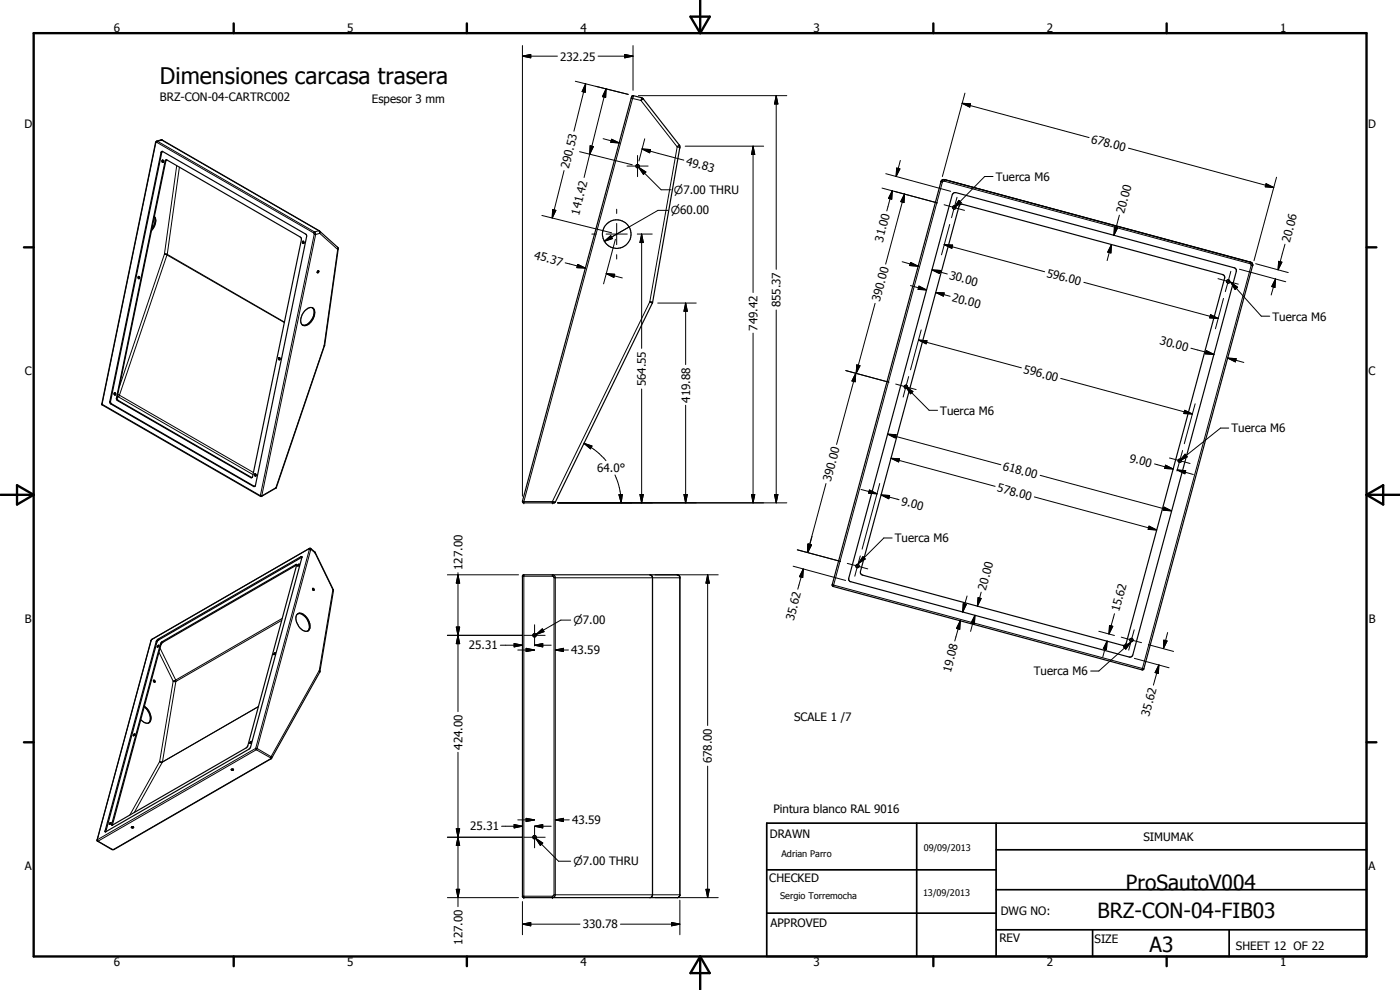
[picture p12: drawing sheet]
<svg xmlns="http://www.w3.org/2000/svg" width="420mm" height="297mm" viewBox="0 0 420 297" stroke-linecap="round" stroke-linejoin="round" font-family="sans-serif">
<g fill="none" stroke="#000" stroke-width=".3">
<path d="M156.8 16.8l2.5-.5v1.1zM156.8 13.7v135.2M156.8 16.8h10.5M179.5 16.8h10.5M187.5 16.3l2.5 .5-2.5 .6zM190 13.7v13.4M172.7 24.4l15.8 3.9M175.8 25.1l-.1 2.6-1-.2zM175.8 25.1l-3.6 14.3M181.9 26.7l-.1 2.5-1-.2zM181.9 26.7l-4.9 19.6M189.4 29.5h.5"/>
<path d="M189.9 29.5l2.5 .6M189.9 29.5l-32.7 121M190.1 28.7l-.2 .8M191.6 28.7h44.5M192.4 30.1l10.8 14M192.6 29.3l-.2 .8M193 29.6h.1M193 29.6l-.6 .5M232.9 28.7l.6 2.5h-1.1zM232.9 28.7v52.1M288.7 31l2.6 .2-.3 .9zM288.7 31l38.1 10.3"/>
<path d="M289.6 27.9l-6.8 25.1M46.7 42.8h.1M46.8 42.8l-16.2 78.5M47 42.3l.3 .1M47.1 42.7l-.3 .1M47.1 42.7l47 27.2M47.3 42.4l-.2 .3M47.3 42.4l47.1 27.2M48.3 42h.2M48.5 45.7l-.2 .1M48.5 42h.2M48.5 42l47.2 27.2"/>
<path d="M48.5 42l-1.2 .4M49.8 48.3h-.2M53 49.7l-3.7 26.5M53.8 50.2l-3.6 26.1M169.3 51.2l-3.6 14.2M173.9 45.5l15.9 3.9M177 46.3l-1.7 7M177.1 43.7l1 .3-1.1 2.3zM181 41.6l4.8 1.3M183.5 41.8l2.3 1.1-2.5-.2zM188.2 49.8h6.3M191.3 46.7v6.3"/>
<path d="M191.7 50.2l2.1 1.4-.7 .7zM191.7 50.2l6.7 6.7h3M192.7 44.7l2.5 .2-.2 .9zM192.7 44.7l12.5 3.3M193.5 41.7l-1.7 6.6M203.2 44.1l.8 .1M203.2 44.1l-8.2 46.5M203.9 43.5l-.7 .6M204 44.2h.1M205.6 43.9h23.6M226 43.9l.5 2.5h-1zM226 43.9v43.9"/>
<path d="M264.7 56.4l16.6 4.5-12.9-3.5M265.8 52.1l19.5 5.3M267.8 57.2l-.2 2.6-1-.3zM267.8 57.2l-1.7 6.1M269.1 50.4l1 .3-1.2 2.3zM270.2 48.1l-1.3 4.9M271.5 58.2l-.2 2.6-1-.3zM271.5 58.2l-5.7 21M282.8 54.7l-32.6 120.9M283 53.9h.5M283 53.9l-.6 .6 .4 .2M283 53.9l-.6 .6"/>
<path d="M283.4 54.4l.1-.5 91.8 24.8M283.4 54.4l-.6 .3M283.4 54.4l91.8 24.7M283.5 53.9h.1M283.5 53.9l91.8 24.8M287.2 59.2l-.8 3.1M298 53h-2.5l-9 9.1M338.7 44.4l43.6 11.9M380 55.1l2.3 1.2-2.6-.3zM383.1 53.2l-6.8 25M49.3 76.2l.9 .1M49.3 76.2l.8 .3"/>
<path d="M49.3 76.2l-13.5 39.8M50.1 76.5l35.2 20.3M50.1 76.5l-14.3 42.1M50.2 76.3l-.1 .2M50.2 76.3l35.2 20.3M94.1 69.9l.2 .4M94.3 70.3l.4 .1M94.3 70.3l-16.2 78.4M94.4 69.6l.3 .8M94.4 69.6l-.3 .3M94.7 70.4l-16.1 78.4M95.7 69.2l.1 .1"/>
<path d="M95.7 69.2l.3 .8M95.7 69.2l-1.3 .4M95.9 69.3l.2 .3-.1 .4M96 70l-1.3 .4M96 70l5.3 4.8M101.3 74.2v.6M101.3 74.8l-4 29M101.4 74.8h-.1M101.5 74.7h.1M162.6 64.6l20.9 5.2M165.9 62.9l.9 .2-1.1 2.3zM169.6 78.9l6.1 1.5"/>
<path d="M173.4 79.3l2.3 1.1-2.6-.1zM177.6 70.2h1.3M181.4 72.4l1.9-1.7 .5 .9zM181.9 70.2h6.3M184.7 71.8l-3.6 13.4M185.1 62.8v1.3M185.1 67.1v6.3M185.1 76.4v1.3M191.3 70.2h4.4M192.6 70.2l.5 2.6h-1zM192.6 70.2v34.3M200.5 63.1h-3l-16.1 9.3"/>
<path d="M270.8 78.5l4.8 1.4M273.3 78.7l2.3 1.2-2.6-.2zM283.3 61.4l3.1 .9M283.4 73.4l2.5 .1-.2 1zM283.4 73.4l30.1 8.1M285 67.4l-2.4 9.1M286.4 62.3l-.8 3M286.4 62.3l3.1 .8M286.5 62l1.3-1.9 .7 .7-2 1.4M287.8 60.1l.7 .7-2.1 1.5zM333.6 73.4l-.2 2.5-1-.3zM333.6 73.4l-1.3 4.8"/>
<path d="M334.5 68.1l.9 .2-1.1 2.3zM335.9 64.6l-1.6 6M375.2 79.1l.3 .6M375.3 78.7h.1M375.3 78.7l.6 .6v.5l-.4-.1M375.3 78.7l-.1 .4M375.3 78.7l.5 .3 .2 .7M375.5 79.7l-32.7 120.9M376.8 79.1l9.8 2.7M383.7 78.4l1 .3-1.1 2.2zM385.6 73.3l-2 7.6M181.9 82.1l2.6 .2-.3 .9z"/>
<path d="M181.9 82.1l4.9 1.3M195 90.6l.9 .1M195 90.6l.7 .3M195 90.6l-29.2 59.9M195.7 90.9h.1M197.4 90.9h11.5M205.8 90.9l.5 2.5h-1zM205.8 90.9v18.5M226 99.9v51M232.9 93v57.9M262.6 91l-5.6 21M273.3 85.7l4.8 1.3"/>
<path d="M275.8 85.9l2.3 1.1-2.6-.2zM276.5 99l-3.2 12M279.7 81l2.6 .2-.3 .9zM279.7 81l4.6 1.2M280.8 87.8l2.6 .1-.3 1zM280.8 87.8l4.3 1.1M325.3 84.7l40.3 10.8M363.3 94.4l2.3 1.1-2.6-.1zM365.5 83.6l3.1 .9M367.2 89.5l-2.4 9.1M368.6 84.5l-.9 3M368.6 84.5l3 .8"/>
<path d="M369.3 84.7l2.1 1.5-.7 .7zM369.4 81.4l-.8 3.1M369.6 84.8l1.8 1.4-.7 .7-1.3-2.1 9.1 10.1h2.6M372 80.8l13.9 3.7M382.8 83.7l-.2 2.5-.9-.2zM382.8 83.7l-1.3 4.8M35.1 119.3l-.1 .1M35.3 118.9l.2 .1M35.3 118.4l.5 .2M35.5 119l40.4 23.4M35.5 119l-.3 .3M35.8 118.6l-.3 .4"/>
<path d="M35.8 118.6l40.3 23.2M97.3 103.8l-14.5 42.5M97.4 103.7l-.1 .1M97.4 103.7h.1M97.4 103.6v.1M192.6 116.7v34.2M253.8 111.2l13 3.5M256.8 112l-.1 2.6-1-.3zM256.8 112l-5.7 21.3M257.1 109.5l1 .2-1.1 2.3zM268.8 115.2l3.1 .9M271.9 116.1l2.1 1.4-.7 .7z"/>
<path d="M271.9 116.1l-.9 3M271.9 116.1l3 .8M271.9 116.2l1.4 2 .7-.7-1.9-1.3M272 116.2l6.8 6.9h2.6M272.7 113l-.8 3.1M275.7 102l2.5 .2-.3 1zM275.7 102l30.8 8.4M318.3 113.5l39.5 10.7M357.4 104.5l6.9 1.8M362 105.2l2.3 1.1-2.5-.1zM368.5 107.4l2.5 .2-.3 1zM368.5 107.4l4.8 1.4"/>
<path d="M30.6 121.2v.1M30.6 121.3l47.5 27.4M30.6 121.3l.1 .2M33.2 120.4h-.2M33.5 121.2h-.2M35.5 120.1l-.2 .1M175.2 133l2.5 .8-.5 .9zM175.2 133l3.8 2.4 2.9 2.8M205.8 121.6v29.3M266.4 130.3l2.5 .1-.2 1zM266.4 130.3l34 9.1M267.4 137.5l2.5 .2-.2 .9z"/>
<path d="M267.4 137.5l31.3 8.4M346.5 139.2l5.6 1.5M349.8 139.6l2.3 1.1-2.6-.2zM351 137.4l6.2 1.7M354.2 138l1.5-1.7 .6 .8-2.1 1.1M354.9 135.2l-1.7 6.1M355.5 123.1l2.3 1.1-2.5-.1zM355.7 136.3l.6 .8-2.2 1.1zM358.7 121.2l-3.3 11.9M368.8 128.4h-2.5l-12.1 9.7M75.5 143.3h-.2M76.3 145.9l-.2 .1"/>
<path d="M78.1 148.7l.1 .2M78.1 148.7l.5 .1M78.6 148.8l-.1 .1M82.8 146.3v.1M82.8 146.4v.1M82.8 146.3l-4.2 2.5M83 146.2l-.2 .1M156.8 150.4l.4 .1M157.2 150.9h.1M157.2 150.5h8.6M157.2 150.5v.4M165.8 150.9h.1"/>
<path d="M165.8 150.5l.8 .2M165.8 150.5v.4M166.6 150.7h.1M167.4 150.9h68.7M184.6 142.5l1.3 3.8 .5 4.6M185.7 148.4h1.1l-.4 2.5zM192.1 148.4h1l-.5 2.5zM205.3 148.4h1l-.5 2.5zM225.5 148.4h1l-.5 2.5zM232.4 148.4h1.1l-.6 2.5zM247.9 145.1l-5.5 20.7M258.4 146.9l4.8 1.3"/>
<path d="M260.9 147l2.3 1.2-2.5-.2zM264 145.1l-5.3 19.7M264.4 148.5l2.6 .2-.3 .9zM264.4 148.5l5.4 1.4M310.4 149.1l36.7 9.9M312.2 142.6l39.4 10.7M344.8 157.9l2.3 1.1-2.5-.2zM349.3 152.1l2.3 1.2-2.5-.2zM353.3 141l2.5 .2-.2 1zM353.3 141l4.8 1.4M88.7 169.4l.2 .2M90.3 167l.2 .3"/>
<path d="M92.7 164.6h.1M92.7 164.6l.2 .2M92.7 164.6l-47.1 27.3M92.8 164.6h-.1M92.9 164.8h.4M92.9 164.8l-16.2 59.7M93.3 164.6v.2M93.3 164.8l1.2 1.1M93.3 164.8l-16.1 59.8M94.5 165.7v.2M94.5 165.9h.1M94.5 165.9l5.4 11"/>
<path d="M94.6 165.9h.1M99.9 176.9h.1M99.9 176.9l.2 .3M99.9 176.9l-4.1 24.2M134.3 172.5h21.3M137.4 172.5l.6 2.5h-1.1zM137.4 171.8v41.7M156.8 172.9h.1M156.8 172.9h9M157.2 172.5v96.8M165.8 172.9v-.4l.4 .1 .5 .8v95.1l-.3 .6-.6 .2M165.8 172.9l.5 .5"/>
<path d="M166.3 173.4h37.7M166.3 173.4v95.1M195 172.5l.4 .1M195.4 172.6l.5 .8v95.1l-.5 .7M195.4 172.6l.4 .8v95.1l-.4 .7M196.6 172.5h18.9M203.2 172.5l.8 .6v95.6l-.6 .6M204 173.4h.1M212.4 172.5l.5 2.5h-1zM212.4 172.5v45.2M238 169.9l15.8 4.3M239.3 165l13 3.4-13-3.4"/>
<path d="M241.1 170.7l-.2 2.6-1-.3zM241.1 170.7l-1.7 6.1M242.5 163.2l.9 .3-1.1 2.3zM242.6 163.2l.9 .3-1.1 2.3zM243.7 161l-1.4 4.8M249.8 175.4h.1M249.8 175.4l.4 .2M250.2 175.6l92.6 25M250.2 175.6l-.1 .4M254.3 169l3 .8M257.3 169.8l-.8 3.1M257.3 169.8l3.1 .9"/>
<path d="M257.7 168.9l1.3-1.9 .7 .7-2 1.3M258.2 166.8l-.9 3M259 167l.7 .7-2.2 1.4zM267.7 161.4h-2.5l-7.5 7.6M290.2 178.8l-1.3 4.8M293.5 179.3l1 .3-1.2 2.3zM294.5 177.7l-1.2 4.2M45.4 192.2l-.1 .1M45.4 192.2l-16.2 59.8M45.6 191.9l-.2 .3M45.7 191.8l-.1 .1M46.9 192.4l.2 .2"/>
<path d="M47.4 191.8l.3 .2M47.7 195.7l4.3 8.7M48 194.5l4.7 9.5M48.2 193.2l.1 .1M48.7 192.5l.2 .2M84.5 186.1l-31.7 18.4M84.7 185.5l-32 18.5M134.3 190.6h22.4M136.9 188.1h1.1l-.6 2.5zM136.9 188.1l1.1 5h-1.1l1.1-5zM137.4 190.6l.6 2.5h-1.1zM150.1 193.6h6.7"/>
<path d="M154.3 193.1l2.5 .5-2.5 .5zM155.4 195h5M157.3 190.6h6.3M157.9 194.5l2.5 .5-2.5 .5zM160.4 193.6l2.5-.5v1zM160.4 187.5v6.3M160.4 193.6h5M160.9 190.4l1.9-1.7 .5 .8zM166.7 195l2.4-.5v1zM166.7 195h3.9M171.3 186.1h-3l-7.4 4.3M288.2 186.3l-.2 2.5-.9-.2z"/>
<path d="M288.2 186.3l-1.7 6M289.1 181.1l.9 .3-1.1 2.2zM292.6 184.6l-.2 2.6-.9-.3zM292.6 184.6l-1.3 4.8M329.8 189.4l4.7 1.3M332.3 192.4l-.2 2.5-1-.3zM332.3 192.4l-1.3 4.8M333 187.7l1 .2-1.2 2.3zM334.5 184.1l-1.7 6.1M336.5 191.2l3 .8M337.2 194.1l2.2-1.4-1.5 2.1zM339.2 193l-1.3 1.8-.7-.7 2-1.3-9.4 8.5h-2.5"/>
<path d="M339.5 192l-.8 3.1M339.5 192l3.1 .8M340.4 189l-.9 3M340.4 197.5l10.4 2.9M344.6 193.4l7.6 2.1M347.8 199.5l-.2 2.6-.9-.3zM347.8 199.5l-1.7 6.1M349.3 192.1l1 .2-1.1 2.3zM350.4 189.8l-1.2 4.8M52 204.4l.8 .1M52 204.4l-4.1 24.1M52.7 204l.1 .5"/>
<path d="M52.7 204l-.7 .4M52.8 204.5l-4 24.1M77.5 212l-28.8 16.7M77.6 212l-28.8 16.6M95.8 201.1l.2 .6M95.8 201.1l.2 .4M95.8 201.1l-14.4 25.9M342.8 200.6v.4M342.8 200.6l.5 .1M47.9 228.5l.8 .2M47.9 228.5l.9 .1M47.9 228.5l-9 16.1"/>
<path d="M48.7 228.7l-8.4 15.1M48.8 228.6l-.1 .1M76.7 224.5l-47.5 27.5M76.7 224.5l.2 .5M76.7 224.5l.5 .1M76.9 225l4.3 2.4M76.9 225l-47.5 27.4M77.2 224.6l4.2 2.4M77.2 224.6l-.3 .4M81.2 227.7h.2M81.2 227.4l.1 .1M81.2 227.7l-47.1 27.1"/>
<path d="M81.2 227.6v.1M81.3 227.5l-.1 .1M81.4 227l.1 .5M81.4 227l-.2 .4M137.4 225.7v46.3M212.4 229.9v39.4M29.2 252l-.1 .1M29.2 252h.1M29.2 252.1l.2 .3M29.3 252.4h.1M29.4 252.4l4.2 2.4M31.5 249.3l.2 .3"/>
<path d="M33.5 247.4l.2 .1M33.6 254.8h.5M33.6 254.8h-.1M34.1 254.8l.1 .1M34.2 254.9h.1M134.3 251.2h22.4M136.9 248.7h1.1l-.6 2.5zM137.4 251.2l.6 2.5h-1.1zM150.5 247.9h6.3M154.3 247.4l2.5 .5-2.5 .5zM155.4 246h5M157.3 251.2h6.3"/>
<path d="M157.9 245.5l2.5 .5-2.5 .5zM160.4 247.9l2.5-.5v1zM160.4 248v6.4M160.4 247.9h5M160.8 251.5l2.1 1.4-.7 .8zM160.8 251.5l6.8 6.9h3.7M166.7 246l2.4-.5v1zM166.7 246h4.1M134.3 269.3h21.3M136.9 266.8h1.1l-.6 2.5zM156.8 277.3l2.5-.5v1zM156.8 268.9h.1"/>
<path d="M156.8 268.9h9M156.8 277.3h17.3M156.8 270.5v10M157.2 269.3h.1M165.8 269.3h.1M165.8 268.9v.4M166.3 268.5h37.7M166.3 268.5l-.5 .4M186.2 277.3h17.8M195.4 269.2l-.4 .1M196.6 269.3h18.9M201.5 276.8l2.5 .5-2.5 .5z"/>
<path d="M204 268.5h.1M204 270.1v10.4M211.9 266.8h1l-.5 2.5z"/>
</g>
<g fill="none" stroke="#000" stroke-width=".35">
<path d="M189.6 28.9l.5-.2 2.6 .7 .3 .2 11 14.3-8.1 46.8-29.2 60-.3 .2h-9.4l-.2-.5zM46.8 42.5l1.6-.5h.3l47.1 27.3 5.7 5.1-4.1 29.2-14.4 42.6-4.6 2.8-47.8-27.7zM48.7 45.4l-15.6 75.2 .1 .3 43.2 25M48.7 45.4l-.4 .4-15.3 75 .3 .4 43.1 24.8M48.7 45.4l43 24.8 .3 .4-15.3 75.1-.3 .2M48.7 48h.2a.32 .32 0 0 1 .2 .5 .32 .32 0 0 1-.4 .1zM48.8 48l.3 .7M49.6 48.2l.5-.2 40 23.1 .4 .4-14.7 71.5-.3 .3-40.5-23.4-.1-.3zM49.9 48l-14.8 71.7 .4 .4 40.1 23.2M282.6 54.1l.9-.2 91.8 24.8 .7 .6-32.9 121.6-.3 .1-92.7-25-.3-.3zM286 58l.8-.2 83.6 22.5 .6 .6-31 115.6-.6 .6-84.3-22.6-.4-.5zM46.3 65.1l.2 1.5-.9 2.1"/>
<path d="M46.3 65a3.6 3.6 0 0 1-.8 4.2M90.8 72.5a.28 .28 0 0 1 .5 .2 .28 .28 0 0 1-.5 .2zM91 72.4l.2 .6M288 61.5l.9-.2 78 21.1 .6 .6-29.5 110-.7 .6-78.4-21-.7-.6zM41.5 83.1l.1-.2a.31 .31 0 0 1 .3 .4 .31 .31 0 0 1-.4 .2zM41.7 82.9l-.1 .4 .3 .3M91.6 93.2a1.67 1.67 0 0 1 2.7-.3 3.9 3.9 0 0 1-3 4.8 1.63 1.63 0 0 1-.9-2.4l.4-1.2zM93.8 92.3a3.3 3.3 0 0 1-.6 4.1 2.38 2.38 0 0 1-2.4 1.1M95.4 81.3l.3 .1-.3 .5-.2-.1zM95.5 81.2l-.3 .5M34.3 117.9l.4 .1-.1 .5-.4-.2zM34.5 117.9l.2 .5"/>
<path d="M83.6 107.4h.4l-.1 .5h-.3zM83.9 107.3l-.1 .3 .2 .3M76.4 142.2l.4 .1 .1 .4a.32 .32 0 0 1-.5 0 .32 .32 0 0 1 0-.5zM76.7 142.2l.1 .6M89.1 169.5l-40.6 23.6-14.8 54.5M89.4 169.5l.4-.2-.4 .5zM89.7 169.6l-.1 .1M90.6 167.2l-42.9 24.8-.6 .5-15.4 57.1M93.8 176.6h.3l.2 .5-.4-.1zM93.8 176.7l.3 .4M94.2 177.1l-.1 .1M156.9 172.6l.3-.1h46l.8 .4v95.8l-.3 .5-46.6 .1-.3-.3z"/>
<path d="M45.4 192l47.6-27.5 1.6 1.4 5.4 11-4 24.8-14.5 25.8-47.3 27.4h-.5l-4.4-2.5-.2-.3zM47.1 192.2l43.5-25.2-15.5 57.4-43.5 25.2zM47.5 193.6h.2v.2l-.4 .4zM47.6 193.9l-.1 .1M48.4 192.7l40.6-23.3-14.8 54.6-40.6 23.6zM82.2 196.1l.4-.2-.4 .5zM89.1 184.4a1.52 1.52 0 0 1 2.5 .3 3.5 3.5 0 0 1 1 4.5 2.68 2.68 0 0 1-3.4-2 2.93 2.93 0 0 1-.1-2.8zM89.4 184.2a3.2 3.2 0 0 1 3.3 2.9l.1 1.4-.5 .9M43.3 212.1a4.3 4.3 0 0 1 1.8 3.9l-.5 .9M43.3 211.9a4 4 0 0 1 1.6 4.8 1.95 1.95 0 0 1-2.7-.8M46 204.2l.3 .5M46 204.1l.5 .2v.4z"/>
<path d="M40 220.7l.1 .1M40.3 220.6l.2-.4-.4 .2-.1 .3M40.3 220.6l-.2 .2M40.4 220.5l-.1 .1M69.5 230.8h.5M69.5 230.8l-.1 .1 .2 .2h.4v-.3M75.2 222.5h.3l-.5 .5zM75.3 222.8v.1M75.4 222.8h-.1M33 246.9l.3-.1-.4 .6-.1-.2zM33.3 247l-.1 .1M39.4 248.2l.5-.2 .2 .2-.3 .3z"/>
<path d="M39.5 248.1h.5M40.1 248.3l-.1 .1"/>
<circle cx="191.3" cy="49.8" r=".51"/>
<circle cx="185.1" cy="70.3" r="4.3"/>
<circle cx="286.4" cy="62.2" r=".5"/>
<circle cx="368.6" cy="84.5" r=".5"/>
<circle cx="271.9" cy="116.1" r=".51"/>
<circle cx="354.1" cy="138.2" r=".5"/>
<circle cx="257.3" cy="169.8" r=".52"/>
<circle cx="160.4" cy="190.6" r=".52"/>
<circle cx="339.6" cy="192" r=".5"/>
<circle cx="160.4" cy="251.2" r=".5"/>
</g>
<g fill="none" stroke="#000" stroke-width=".71">
<path d="M10.1 9.9h400v277.1h-400zM70.1 7v2.9M140.1 7v2.9M207.2 5h5.8l-2.9 4.9zM210.1 0v9.9M280.1 7v2.9M350.1 7v2.9M7.2 74.2h2.9M410.1 74.2h3M.1 148.5h10M5.1 145.6l5 2.9-5 2.9zM410.1 148.5h10"/>
<path d="M410.1 148.5l5-2.9v5.8zM7.2 222.7h2.9M410.1 222.7h3M70.1 287v2.9M140.1 287v2.9M210.1 287v10M210.1 287l2.9 5h-5.8zM280.1 287v2.9M350.1 287v2.9"/>
</g>
<path d="M230.1 247h180v40h-180zM275.1 247v40M298.9 255h111.2M298.9 247v40M230.1 274h68.8M230.1 261h68.8M298.9 279h111.2M298.9 267h111.2M327.9 279v8M368.9 279v8" fill="none" stroke="#000" stroke-width=".51"/>
<g fill="#000">
<path d="M156.8 16.8l2.5-.5v1.1zM187.5 16.3l2.5 .5-2.5 .6zM175.8 25.1l-.1 2.6-1-.2zM181.9 26.7l-.1 2.5-1-.2zM232.9 28.7l.6 2.5h-1.1zM288.7 31l2.6 .2-.3 .9zM177.1 43.7l1 .3-1.1 2.3zM183.5 41.8l2.3 1.1-2.5-.2zM191.7 50.2l2.1 1.4-.7 .7zM192.7 44.7l2.5 .2-.2 .9zM226 43.9l.5 2.5h-1zM267.8 57.2l-.2 2.6-1-.3z"/>
<path d="M269.1 50.4l1 .3-1.2 2.3zM380 55.1l2.3 1.2-2.6-.3zM165.9 62.9l.9 .2-1.1 2.3zM181.4 72.4l1.9-1.7 .5 .9zM192.6 70.2l.5 2.6h-1zM271.5 58.2l-.2 2.6-1-.3zM273.3 78.7l2.3 1.2-2.6-.2zM283.4 73.4l2.5 .1-.2 1zM287.8 60.1l.7 .7-2.1 1.5zM333.6 73.4l-.2 2.5-1-.3zM334.5 68.1l.9 .2-1.1 2.3zM383.7 78.4l1 .3-1.1 2.2z"/>
<path d="M173.4 79.3l2.3 1.1-2.6-.1zM181.9 82.1l2.6 .2-.3 .9zM205.8 90.9l.5 2.5h-1zM275.8 85.9l2.3 1.1-2.6-.2zM279.7 81l2.6 .2-.3 .9zM280.8 87.8l2.6 .1-.3 1zM363.3 94.4l2.3 1.1-2.6-.1zM369.3 84.7l2.1 1.5-.7 .7zM382.8 83.7l-.2 2.5-.9-.2zM256.8 112l-.1 2.6-1-.3zM257.1 109.5l1 .2-1.1 2.3zM271.9 116.1l2.1 1.4-.7 .7z"/>
<path d="M275.7 102l2.5 .2-.3 1zM362 105.2l2.3 1.1-2.5-.1zM368.5 107.4l2.5 .2-.3 1zM175.2 133l2.5 .8-.5 .9zM266.4 130.3l2.5 .1-.2 1zM267.4 137.5l2.5 .2-.2 .9zM355.5 123.1l2.3 1.1-2.5-.1zM355.7 136.3l.6 .8-2.2 1.1zM185.7 148.4h1.1l-.4 2.5zM192.1 148.4h1l-.5 2.5zM205.3 148.4h1l-.5 2.5zM225.5 148.4h1l-.5 2.5z"/>
<path d="M232.4 148.4h1.1l-.6 2.5zM260.9 147l2.3 1.2-2.5-.2zM264.4 148.5l2.6 .2-.3 .9zM344.8 157.9l2.3 1.1-2.5-.2zM349.3 152.1l2.3 1.2-2.5-.2zM349.8 139.6l2.3 1.1-2.6-.2zM353.3 141l2.5 .2-.2 1zM137.4 172.5l.6 2.5h-1.1zM212.4 172.5l.5 2.5h-1zM241.1 170.7l-.2 2.6-1-.3zM242.5 163.2l.9 .3-1.1 2.3zM242.6 163.2l.9 .3-1.1 2.3z"/>
<path d="M259 167l.7 .7-2.2 1.4zM293.5 179.3l1 .3-1.2 2.3zM136.9 188.1h1.1l-.6 2.5zM137.4 190.6l.6 2.5h-1.1zM154.3 193.1l2.5 .5-2.5 .5zM157.9 194.5l2.5 .5-2.5 .5zM160.9 190.4l1.9-1.7 .5 .8zM160.4 193.6l2.5-.5v1zM166.7 195l2.4-.5v1zM288.2 186.3l-.2 2.5-.9-.2zM289.1 181.1l.9 .3-1.1 2.2zM292.6 184.6l-.2 2.6-.9-.3z"/>
<path d="M332.3 192.4l-.2 2.5-1-.3zM333 187.7l1 .2-1.2 2.3zM337.2 194.1l2.2-1.4-1.5 2.1zM349.3 192.1l1 .2-1.1 2.3zM347.8 199.5l-.2 2.6-.9-.3zM136.9 248.7h1.1l-.6 2.5zM137.4 251.2l.6 2.5h-1.1zM154.3 247.4l2.5 .5-2.5 .5zM157.9 245.5l2.5 .5-2.5 .5zM160.4 247.9l2.5-.5v1zM160.8 251.5l2.1 1.4-.7 .8zM166.7 246l2.4-.5v1z"/>
<path d="M136.9 266.8h1.1l-.6 2.5zM156.8 277.3l2.5-.5v1zM201.5 276.8l2.5 .5-2.5 .5zM211.9 266.8h1l-.5 2.5z"/>
</g>
<text font-size="6.9" x="48" y="25.2">Dimensiones carcasa trasera</text>
<g font-size="6.3">
<text x="337.9" y="267.1">ProSautoV004</text>
<text x="329.4" y="275.4">BRZ-CON-04-FIB03</text>
<text x="345" y="285.6">A3</text>
</g>
<g font-size="3.5">
<text x="34.2" y="9.6">6</text>
<text x="104.2" y="9.6">5</text>
<text x="174.2" y="9.6">4</text>
<text x="244.2" y="9.6">3</text>
<text x="314.2" y="9.6">2</text>
<text x="384.2" y="9.6">1</text>
<text x="168.1" y="18.2">232.25</text>
<text x="48" y="30.3">BRZ-CON-04-CARTRC002</text>
<text x="111.6" y="30.9">Espesor 3 mm</text>
<text x="7.3" y="38.4">D</text>
<text x="410.6" y="38.4">D</text>
<text x="327.3" y="42.8" transform="rotate(15 327.3 42.8)">678.00</text>
<text x="170.7" y="50.8" transform="rotate(-76 170.7 50.8)">290.53</text>
<text x="205.7" y="49.5" transform="rotate(15 205.7 49.5)">49.83</text>
<text x="298.8" y="54.2">Tuerca M6</text>
<text x="173.8" y="64.7" transform="rotate(-76 173.8 64.7)">141.42</text>
<text x="337.4" y="64.1" transform="rotate(-75 337.4 64.1)">20.00</text>
<text x="160.1" y="77.7" transform="rotate(15 160.1 77.7)">45.37</text>
<text x="264.9" y="72.8" transform="rotate(-75 264.9 72.8)">31.00</text>
<text x="387.1" y="72.9" transform="rotate(-75 387.1 72.9)">20.06</text>
<text x="284.7" y="83.7" transform="rotate(15 284.7 83.7)">30.00</text>
<text x="313.9" y="83" transform="rotate(15 313.9 83)">596.00</text>
<text x="234.3" y="92.2" transform="rotate(-90 234.3 92.2)">855.37</text>
<text x="264.1" y="90.6" transform="rotate(-75 264.1 90.6)">390.00</text>
<text x="285.6" y="90.3" transform="rotate(15 285.6 90.3)">20.00</text>
<text x="227.3" y="99.2" transform="rotate(-90 227.3 99.2)">749.42</text>
<text x="381.9" y="96.2">Tuerca M6</text>
<text x="347.9" y="103.3" transform="rotate(15 347.9 103.3)">30.00</text>
<text x="7.4" y="112.6">C</text>
<text x="307" y="111.8" transform="rotate(15 307 111.8)">596.00</text>
<text x="410.7" y="112.6">C</text>
<text x="193.8" y="116" transform="rotate(-90 193.8 116)">564.55</text>
<text x="207.1" y="120.8" transform="rotate(-90 207.1 120.8)">419.88</text>
<text x="282.2" y="124.4">Tuerca M6</text>
<text x="369.6" y="129.7">Tuerca M6</text>
<text x="179.2" y="141.6">64.0°</text>
<text x="300.8" y="140.9" transform="rotate(15 300.8 140.9)">618.00</text>
<text x="338.8" y="138.5" transform="rotate(15 338.8 138.5)">9.00</text>
<text x="249.3" y="144.7" transform="rotate(-75 249.3 144.7)">390.00</text>
<text x="299.1" y="147.4" transform="rotate(15 299.1 147.4)">578.00</text>
<text x="270.3" y="151.4" transform="rotate(15 270.3 151.4)">9.00</text>
<text x="268.6" y="162.7">Tuerca M6</text>
<text x="138.8" y="171" transform="rotate(-90 138.8 171)">127.00</text>
<text x="295.9" y="177.2" transform="rotate(-75 295.9 177.2)">20.00</text>
<text x="335.9" y="183.7" transform="rotate(-75 335.9 183.7)">15.62</text>
<text x="7.4" y="186.9">B</text>
<text x="238.2" y="186.3" transform="rotate(-75 238.2 186.3)">35.62</text>
<text x="410.8" y="186.9">B</text>
<text x="140.7" y="194.9">25.31</text>
<text x="171.4" y="196.3">43.59</text>
<text x="285.3" y="201.8" transform="rotate(-75 285.3 201.8)">19.08</text>
<text x="310.2" y="202.6">Tuerca M6</text>
<text x="344.9" y="215.1" transform="rotate(-75 344.9 215.1)">35.62</text>
<text x="238.4" y="216.3">SCALE 1 /7</text>
<text x="138.8" y="225" transform="rotate(-90 138.8 225)">424.00</text>
<text x="213.6" y="229.1" transform="rotate(-90 213.6 229.1)">678.00</text>
<text x="232.1" y="244">Pintura blanco RAL 9016</text>
<text x="141.1" y="249.2">25.31</text>
<text x="171.7" y="247.3">43.59</text>
<text x="231" y="251.5">DRAWN</text>
<text x="343.1" y="252.3">SIMUMAK</text>
<text x="7.4" y="261.1">A</text>
<text x="410.7" y="261.1">A</text>
<text x="230.9" y="264.6">CHECKED</text>
<text x="300.3" y="274.5">DWG NO:</text>
<text x="174.9" y="278.6">330.78</text>
<text x="231.3" y="278.3">APPROVED</text>
<text x="138.8" y="283.4" transform="rotate(-90 138.8 283.4)">127.00</text>
<text x="299.9" y="282.6">REV</text>
<text x="328.5" y="283.1">SIZE</text>
<text x="370.9" y="285.1">SHEET 12 OF 22</text>
<text x="34.2" y="289.9">6</text>
<text x="104.2" y="289.9">5</text>
<text x="174.2" y="289.9">4</text>
<text x="244.2" y="289.9">3</text>
<text x="314.2" y="289.9">2</text>
<text x="384.2" y="289.9">1</text>
</g>
<g font-size="3.3">
<text x="202.3" y="58.2">n7.00 THRU</text>
<text x="201.3" y="64.3">n60.00</text>
<text x="172.1" y="187.4">n7.00</text>
<text x="172.1" y="259.7">n7.00 THRU</text>
</g>
<g font-size="2.7">
<text x="234.5" y="257.1">Adrian Parro</text>
<text x="277.2" y="255.3">09/09/2013</text>
<text x="234.1" y="269.7">Sergio Torremocha</text>
<text x="277" y="268.7">13/09/2013</text>
</g>
</svg>
